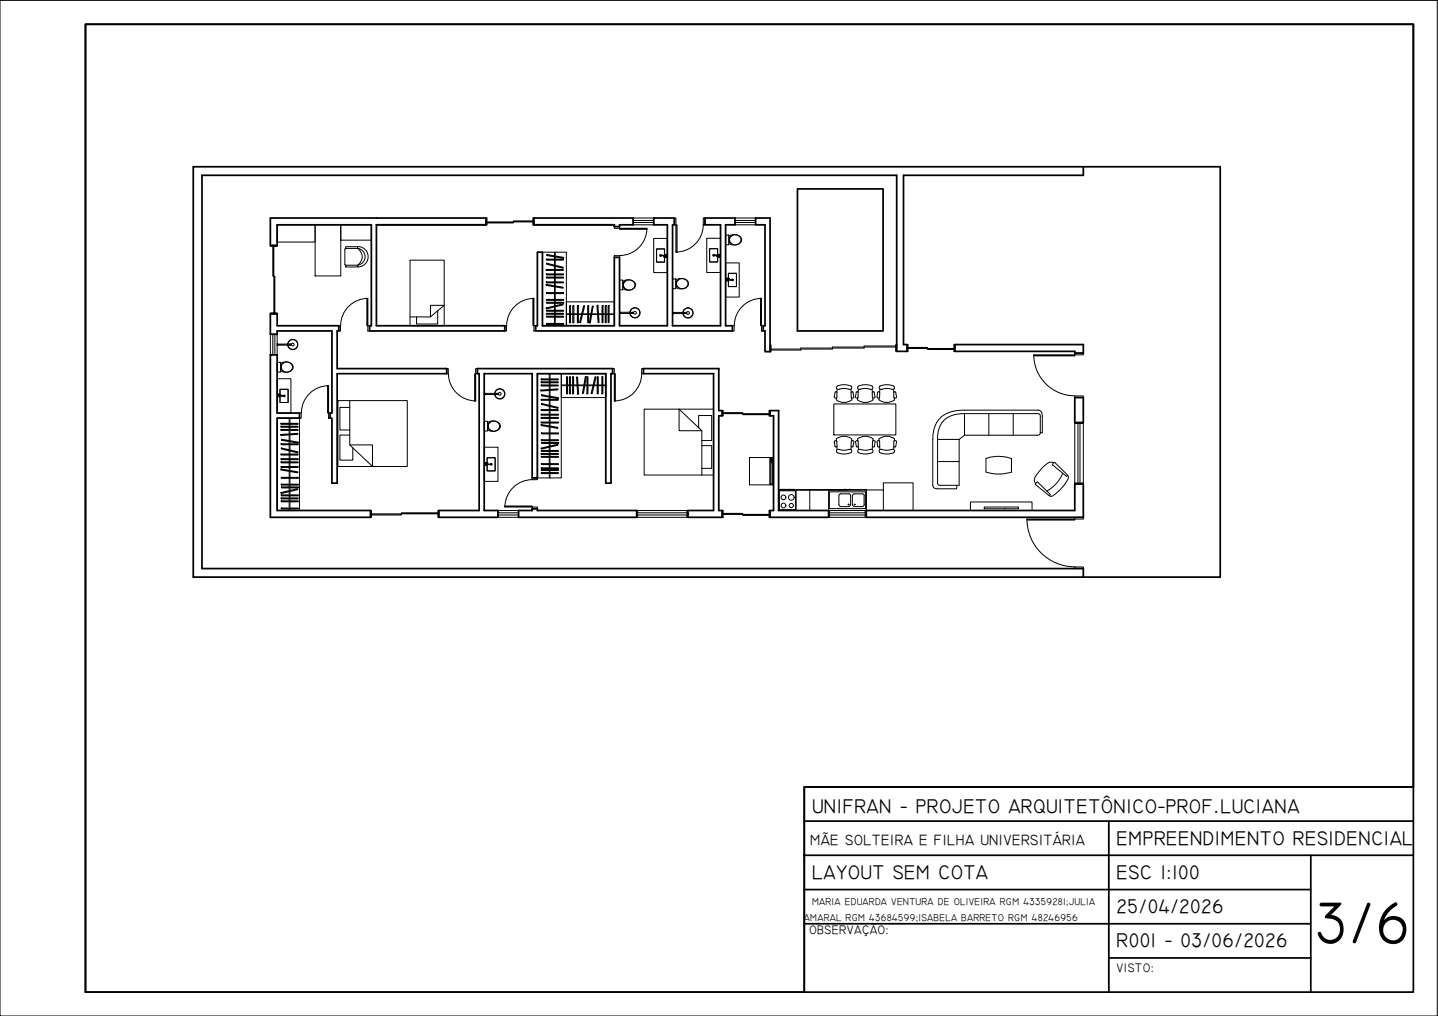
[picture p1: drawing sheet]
<svg xmlns="http://www.w3.org/2000/svg" width="420mm" height="297mm" viewBox="0 0 420 297" stroke-linecap="round" stroke-linejoin="round" font-family="sans-serif">
<g fill="none" stroke="#000" stroke-width=".29">
<path d="M81 65.7h11.1v5.1h-11.1zM92.1 65.7h7.5v15h-7.5zM99.6 65.7h8.9v4.5h-8.9zM101 72.1h3.5v.5h-3.5zM101 77.5h3.5v.5h-3.5zM101 72.6l-.2 .2v4.5l.2 .2M104.5 72.1a2.98 2.98 0 0 1 3.1 2.9 2.98 2.98 0 0 1-3 3M104.5 77.5a2.46 2.46 0 0 0 2.2-2.4 2.46 2.46 0 0 0-2.2-2.5 2.95 2.95 0 0 1 0 4.9M119.8 76.1h10v19.1h-10zM158.5 73.7h7v21.5h-7zM159.6 78.8h5v.3h-5zM159.6 75.8h5v.3h-5z"/>
<path d="M159.7 76.9l4.9 1.2-.1 .3-4.8-1.2zM159.8 74.4l4.9 .9v.3l-5-.9zM162 73.7v21.5M162.2 73.7v21.5M191 69.7h4v10h-4zM191.8 72.8h2.4v1.8l-.1-1.8h-2.2v3.8h2.2l.1-1.5v1.6h-2.4zM193 74.6h1.3v.2h-1.3zM193.8 75.1h.5zM194.1 74.8v.3M194.3 74.5h.5v.7h-.5zM194.3 75h.5v.2h-.5zM206.5 69.7h4v10h-4z"/>
<path d="M207.3 72.7h2.4v1.8v-1.8h-2.4v3.9h2.4v-1.6v1.6h-2.4zM208.5 74.5h1.3v.2h-1.3zM208.7 74.5h-.4v.3l.3 .1 .1-.2-.4-.1 .4-.1M209.4 75h.4zM209.7 74.7v.3M209.8 74.4h.5v.7h-.5zM209.8 75h.5v.1h-.5zM212 76.9h4v10h-4zM212 68.7h.9v2.9h-.9zM212.9 70.8h.1M212.9 69.4h.1M213 69a2.38 2.38 0 0 1 3.7 1.1 2.38 2.38 0 0 1-3.7 1.1"/>
<path d="M213.1 69.3v1.5M213.5 69.2a1.6 1.6 0 0 1 2.2-.4 1.6 1.6 0 0 1 .5 2.2 1.6 1.6 0 0 1-2.2 .4 1.6 1.6 0 0 1-.5-2.2zM213.8 69l-.7 .3v1.5l.7 .5M119.8 92.7h6v-3.4h4l-4 3.4M127.9 90.9v3.8h-6.2v-2M159.6 90l4.9-1.2v.3l-4.8 1.2zM159.6 83.1l4.9 .9v.3l-4.9-.9zM159.6 80.1h5v.3h-5zM159.6 81h5v.3h-5zM159.6 82.4h5v.3h-5zM159.6 91.6h5v.3h-5zM159.7 87.5h5v.3h-5z"/>
<path d="M159.7 90.7h5v.3h-5zM159.7 92.4h5v.3h-5zM159.7 94.6h5v.3h-5zM159.7 85.5h5v.3h-5zM159.7 88.4h5v.3h-5zM165.5 88.3h14v6.9h-14zM165.5 91.8h14M165.5 91.9h14M166.4 89.4h.3v5h-.3zM167.3 89.4h.4v5h-.4zM168.7 89.4h.3v4.9h-.3zM170.5 89.4l.3 .1-1.2 4.8h-.3z"/>
<path d="M171.7 89.4h.3v4.9h-.3zM173.1 89.5h.2l-.8 5-.3-.1zM174.4 89.3h.3l.3 5h-.2zM175.9 89.4h.3v4.9h-.3zM176.8 89.4h.3v4.9h-.3zM177.7 89.4h.3v4.9h-.3zM181 81.9h.9v2.8h-.9zM181.1 91.3l-.1-.1v.6l.1-.2M181.9 82.6h.1M182 82.2a2.38 2.38 0 0 1 3.7 1.1 2.38 2.38 0 0 1-3.7 1.1M182 83.9l-.1 .1M182.1 82.5v1.5"/>
<path d="M182.5 82.4a1.6 1.6 0 0 1 2.2-.4 1.6 1.6 0 0 1 .5 2.2 1.6 1.6 0 0 1-2.2 .4 1.6 1.6 0 0 1-.5-2.2zM182.8 82.2l-.7 .3v1.5l.7 .5M184 91.3a1.5 1.5 0 0 1 2.3-1.1 1.5 1.5 0 0 1 0 2.5 1.5 1.5 0 0 1-2.3-1.1M184.1 91.3a1.42 1.42 0 0 1 2.2-1.1 1.42 1.42 0 0 1 0 2.4 1.42 1.42 0 0 1-2.2-1M184.7 91.3h-3.6v.3h3.6v-.3h.4v.3h-.4M185.2 91.3a.4 .4 0 0 1 .6-.2 .4 .4 0 0 1 0 .7 .4 .4 0 0 1-.6-.2M196.5 81.6h.9v2.8h-.9zM196.6 91.4l-.1-.2v.6l.1-.1M197.4 83.6h.1M197.4 82.2h.1M197.5 81.9a2.38 2.38 0 0 1 3.7 1 2.38 2.38 0 0 1-3.7 1.1M197.6 82.2v1.5"/>
<path d="M198 82.1a1.6 1.6 0 0 1 2.2-.5 1.6 1.6 0 0 1 .5 2.2 1.6 1.6 0 0 1-2.2 .4 1.6 1.6 0 0 1-.5-2.1zM198.3 81.8l-.7 .4v1.5l.7 .4M199.5 91.3a1.5 1.5 0 0 1 2.3-1.1 1.5 1.5 0 0 1 0 2.6 1.5 1.5 0 0 1-2.3-1.1M199.6 91.3a1.42 1.42 0 0 1 2.2-1 1.42 1.42 0 0 1 0 2.4 1.42 1.42 0 0 1-2.2-1M200.2 91.3h-3.6v.4h3.6v-.4h.5v.4h-.5M200.6 91.3a.4 .4 0 0 1 .7-.1 .4 .4 0 0 1 0 .6 .4 .4 0 0 1-.7-.2M212.2 81.4h.5v.7h-.5zM212.2 81.4h.5v.2h-.5zM212.7 81.4l.4 .1zM212.7 81.7h1.3v.2h-1.3zM212.8 81.7v-1.8h2.4v3.9h-2.4v-1.9M212.9 81.7v-1.8h2.3v3.9h-2.3v-1.9"/>
<path d="M213.8 81.7l.3-.1 .1 .2-.1 .3-.3-.2M213.9 81.7l.3 .1-.3 .1M81 110.7h4v10.1h-4zM81 105.9h1v2.9h-1zM81.2 115.3h.5v.7h-.5zM81.2 115.3h.5v.2h-.5zM81.2 100.6l-.2-.2v.6l.2-.1M81.7 115.3l.4 .1zM81.7 115.6h1.3v.3h-1.3zM81.8 113.8h2.4v3.9h-2.4v-1.8v1.8h2.4v-3.9h-2.4v1.5zM81.8 115.4v.2M82 106.2a2.38 2.38 0 0 1 3.7 1.1 2.38 2.38 0 0 1-3.7 1.1"/>
<path d="M82 108h.1M82 106.6h.1M82.1 106.5v1.6M82.5 106.5a1.6 1.6 0 0 1 2.1-.5 1.6 1.6 0 0 1 .5 2.2 1.6 1.6 0 0 1-2.1 .4 1.6 1.6 0 0 1-.5-2.1zM82.8 106.2l-.7 .3v1.6l.7 .4M82.8 115.6l.3-.1 .2 .2-.2 .3-.3-.1M82.9 115.7h.3l-.3 .1M84 100.6a1.5 1.5 0 0 1 2.3-1.2 1.5 1.5 0 0 1 0 2.6 1.5 1.5 0 0 1-2.3-1.1M84.1 100.6a1.42 1.42 0 0 1 2.2-1.1 1.42 1.42 0 0 1 0 2.4 1.42 1.42 0 0 1-2.2-1M84.8 100.6h-3.6v.3h3.6v-.3h.3v.3h-.3M85.2 100.6a.4 .4 0 0 1 .6-.2 .4 .4 0 0 1 0 .6 .4 .4 0 0 1-.6-.1M98.7 117.1h20.3v19.3h-20.3z"/>
<path d="M102.2 119.1h-2.9v6.6h2.9M102.2 117.1v13l6.6 6.3v-6.3h-6.6M141.6 115l-.1-.1v.6l.1-.2M144.5 115a1.5 1.5 0 0 1 2.3-1.1 1.5 1.5 0 0 1 0 2.5 1.5 1.5 0 0 1-2.3-1.1M144.6 115a1.42 1.42 0 0 1 2.2-1.1 1.42 1.42 0 0 1 0 2.4 1.42 1.42 0 0 1-2.2-1M145.2 115h-3.6v.3h3.6v-.3h.4v.3h-.4M145.7 115a.4 .4 0 0 1 .6-.2 .4 .4 0 0 1 0 .7 .4 .4 0 0 1-.6-.2M157 109.2h7v30.5h-7zM158 114l5-.3v.3l-5 .3zM158.1 110.8h5v.3h-5zM158.1 111.6h5v.3h-5zM158.1 112.6h5v.2h-5z"/>
<path d="M158.1 119.7h5v.3h-5zM158.1 116.7h5v.3h-5zM158.2 118l4.9 1.1-.1 .3-4.8-1.2zM158.3 115.4l4.9 .9v.3l-5-.9zM160.5 109.2v30.5M160.7 109.2v30.5M164 109.2h13v7h-13zM164 112.8h13M164 112.6h13M165.5 110.1h.3v5h-.3zM166.4 110.1h.3v5h-.3zM167.3 110.1h.3v5h-.3z"/>
<path d="M168.4 110.2h.3l.4 5h-.3zM171 110.1h.3l-.8 4.9h-.3zM171.5 110.1h.3v5h-.3zM173.9 110.1l.3 .1-1.2 4.9-.3-.1zM174.5 110.1h.3v5h-.3zM175.9 110.1h.2v5h-.2zM188.2 119.6h20.3v19.3h-20.3zM243.6 118.1h18.1v9.1h-18.1zM244.3 116.9a3.7 3.7 0 0 0 4.6 0M244.4 116.3l-.1 .6M244.6 114.7l-.3-.2-.3 .2-.2 1.3 .3 .4 .4-.3M244.6 114.8l-.1 1.3"/>
<path d="M244.6 113.8l-.1 .9M245.2 113.8a.53 .53 0 0 1-.7-.2 .53 .53 0 0 1 .1-.7 4.5 4.5 0 0 1 4.2 .2 .53 .53 0 0 1-.1 .6 .53 .53 0 0 1-.6 .1l-1.5-.2-1.4 .2M248.6 113.8l.1 .9 .3-.2 .2 .2 .3 1.3M248.7 114.8v1.3M248.8 116.3l.1 .6M249.5 116l-.4 .4-.4-.3M250.6 116.9a3.7 3.7 0 0 0 4.5 0M250.6 116.3l-.1 .6M250.7 114.8v1.3M250.8 113.8l-.1 .9-.2-.2-.3 .2-.3 1.3 .4 .4 .4-.3M254.8 112.9a.53 .53 0 0 1 .2 .7 .53 .53 0 0 1-.7 .2l-1.5-.2-1.4 .2M254.8 113.8l.1 .9"/>
<path d="M254.8 112.9a4.6 4.6 0 0 0-4.2 .2 .53 .53 0 0 0 .1 .6 .53 .53 0 0 0 .7 .1M254.8 114.8l.1 1.3M255 116.3l.1 .6M255.4 114.7l.2 1.5-.5 .2-.2-.3M255.4 114.7l-.3-.2-.2 .2M256.5 114.7l-.2 1.5 .5 .2 .2-.3M256.5 114.7l.3-.2 .2 .2M256.8 116.9a3.7 3.7 0 0 0 4.6 0M256.9 116.3l-.1 .6M257 114.8v1.3M257.1 113.8l-.1 .9M257.7 113.8a.53 .53 0 0 1-.7-.2 .53 .53 0 0 1 .1-.7 4.5 4.5 0 0 1 4.2 .2 .53 .53 0 0 1-.1 .6 .53 .53 0 0 1-.6 .1l-1.5-.2-1.4 .2"/>
<path d="M261.1 113.8l.1 .9 .2-.2 .3 .2M261.2 114.8v1.3M261.3 116.3l.1 .6M261.7 114.7l.2 1.5-.5 .2-.2-.3M81 122.2h6.5v27.1h-6.5zM82 127l5-.3v.3l-5 .3zM82.1 123.8h5v.3h-5zM82.1 124.6h5v.3h-5zM82.1 125.5h5v.3h-5zM82.1 132.7h5v.3h-5zM82.1 137.1l4.9 .9v.2l-5-.8zM82.1 134.1h5v.3h-5z"/>
<path d="M82.1 135h5v.3h-5zM82.1 136.4h5v.3h-5zM82.1 129.7h5v.3h-5zM82.2 139.6h5v.3h-5zM82.2 131l4.9 1.1-.1 .3-4.8-1.1zM82.3 128.4l4.9 .9v.3l-5-.9zM84.5 122.2v27.1M84.7 122.2v27.1M102.2 127.2h-2.9v7.3h3.8v-3.6M141.5 130.8h4v9.9h-4zM141.5 123.2h1v2.8h-1zM141.7 135.2h.5v.8h-.5z"/>
<path d="M141.7 135.2h.5v.3h-.5zM142.2 135.3l.4 .1zM142.2 135.7h1.3v.1h-1.3zM142.3 133.8h2.4v3.9h-2.4v-1.9v1.9h2.4v-3.9h-2.4v1.5zM142.3 135.4v.3M142.5 123.9h.1M142.5 123.5a2.38 2.38 0 0 1 3.7 1.1 2.38 2.38 0 0 1-3.7 1.1M142.5 125.2v.1M142.6 123.8v1.5M142.9 123.7a1.6 1.6 0 0 1 2.2-.4 1.6 1.6 0 0 1 .5 2.2 1.6 1.6 0 0 1-2.1 .4 1.6 1.6 0 0 1-.6-2.2zM143.3 123.5l-.7 .3v1.5l.7 .5M143.3 135.6l.3-.1 .2 .2-.2 .3-.3-.2"/>
<path d="M143.4 135.6l.3 .1-.3 .1M158.1 121.1h5.1v.3h-5.1zM158.1 122h5.1v.3h-5.1zM158.1 123.4h5.1v.3h-5.1zM158.1 132.6h5.1v.3h-5.1zM158.1 131l4.9-1.1v.3l-4.8 1.1zM158.1 124.1l4.9 .9v.3l-4.9-.9zM158.2 128.6h5v.2h-5zM158.2 131.7h5v.3h-5zM158.2 133.4h5v.3h-5zM158.2 135.5h5v.3h-5zM158.2 138.2h5v.3h-5z"/>
<path d="M158.2 137.3h5v.3h-5zM158.2 136.8h5v.3h-5zM158.2 126.6h5v.3h-5zM158.2 129.4h5v.3h-5zM204.1 125.1v-3.6h3.8v7.3h-2.8M205.1 130.3h2.8v6.6h-2.8M205.1 125.9h-6.7v-6.3l6.7 6.3v13M219 133.8h7v8h-7zM225 133.8v8M225 134h.6v1.1h-.6zM225 135.2h.6v6.3h-.6zM225.1 134.4l.5 .1"/>
<path d="M225.2 134.4h.3M225.5 134.4l.1 .1M225.8 133.8v8M244.4 128.9l-.1-.6a3.7 3.7 0 0 1 4.6 0l-.1 .6M244.5 130.6l.1 .8M244.5 129.1l.1 1.4M244.5 129.1l-.2-.3-.5 .2 .2 1.6M244.6 130.5l-.3 .2-.3-.2M245.2 131.4l1.4 .2 1.5-.2a.53 .53 0 0 1 .7 .2 .53 .53 0 0 1-.2 .7 4.4 4.4 0 0 1-4.1-.2 .53 .53 0 0 1 0-.6 .53 .53 0 0 1 .7-.1M248.7 130.6l-.1 .8M248.7 130.5l.3 .2 .2-.2M249.5 129.2l-.3 1.4"/>
<path d="M249.5 129.2l-.2-.3h-.5l-.1 1.6M250.6 128.9v-.6a3.7 3.7 0 0 1 4.5 0v.6M250.7 130.6l.1 .8M250.8 130.5l-.3 .2-.2-.2M250.8 130.5v-1.4l-.5-.3-.3 .4 .2 1.4M254.3 131.4l-1 .2-1.4-.1a.85 .85 0 0 0-1.2 .1v.5a4.2 4.2 0 0 0 4.3 0 .53 .53 0 0 0-.1-.6 .53 .53 0 0 0-.6-.1M254.9 130.6l-.1 .8M254.9 130.5l.3 .2 .3-.2M255.7 129.2l-.3 1.4M255.7 129.2l-.2-.3h-.5l-.1 1.6M256.9 128.9l-.1-.6a3.7 3.7 0 0 1 4.6 0l-.1 .6M257 130.6l.1 .8"/>
<path d="M257 129.1v1.4M257 129.1l-.2-.3-.5 .2 .2 1.6M257 130.5l-.2 .2-.3-.2M257.7 131.4l1.4 .2 1.5-.2a.53 .53 0 0 1 .7 .2 .53 .53 0 0 1-.2 .7 4.4 4.4 0 0 1-4.2-.2 .53 .53 0 0 1 .1-.6 .53 .53 0 0 1 .7-.1M261.2 130.5v-1.4l.4-.3 .4 .4-.3 1.4M261.2 130.6l-.1 .8M261.2 130.5l.2 .2 .3-.2M273.9 128.5v12.6a.68 .68 0 0 0 .8 .8h5.5v-13.4M273.9 128.5h6.3M273.9 134.9h6.3M281.8 120.9h21.3a.68 .68 0 0 1 .9 .8v4.7M281.8 127.2l-1.6 1.3"/>
<path d="M288.9 120.9v6.3M295.5 134.1l-1.4-.4a11 11 0 0 0-6 .4v3.9a13 13 0 0 0 7.5 0M295.5 134.1v3.9M296 120.9v6.3M304 126.4a.74 .74 0 0 1-.9 .8h-21.3v-6.3a7 7 0 0 0-7.3 3.9l-.4 1.5-.2 2.2M304 126.4h.5v-4.7a1.39 1.39 0 0 0-1.4-1.8h-21.3a8.3 8.3 0 0 0-8.5 4.4l-.7 3.1-.1 14.5a1.09 1.09 0 0 0 1.4 1h5.5v-1M307.6 136l.1-.5 .5-.3 3.8 3.7-.4 .4-4-3.3M307.9 135.3a2.25 2.25 0 0 0-2.7 .9l-1.5 1.5a3.5 3.5 0 0 0-1.4 3.2l.3 .5M310.5 138.4a10.7 10.7 0 0 1-4.6 5.2M312 138.9a1.33 1.33 0 0 1-.3 1.8 9.8 9.8 0 0 1-4.6 4.4l-.6-.2M82.1 144l4.9-1.1v.3l-4.8 1.1zM82.1 145.6h5v.3h-5z"/>
<path d="M82.2 141.5h5v.3h-5zM82.2 144.7h5v.3h-5zM82.2 146.4h5v.3h-5zM82.2 148.5h5v.3h-5zM82.2 142.4h5v.2h-5zM227.5 143.2h25.6v6.1h-25.6zM227.7 143.5h4.7v5.5h-4.7zM227.9 143.2v-.1h4.3v.1h-.8M227.9 143.1l.5 .1M228.6 143.2h.4M229.2 143.2h.5M229.8 143.2h.5"/>
<path d="M230.5 143.2h.4M232.6 143.2v6.1M232.7 143.2h3.8M236.6 149.3v-6.1h5.5v6.1M242.1 143.2h5.5zM242.3 143.8h10.6v4.9h-10.6zM245.1 147.5l.2 .4 .4 .2h2.5l.3-.6M245.1 145v2.5M245.7 144.4h2.2M245.7 144.3l-.4 .2-.2 .5M246.8 143.2h.3M247.6 143.2h10.5v6.1h-5"/>
<path d="M247.9 144.3l.5 .2 .1 .5M248.1 143.2h.3M248.5 145v2.5M249 145v2.5M249.1 147.5l.4 .6h2.4M249.7 144.4h2.2M249.7 144.3l-.4 .2-.2 .5M251.9 144.3l.4 .2 .2 .5M252.5 145v2.5M252.5 147.5l-.2 .4-.4 .2M258.1 143.2v-2h8.7v8.1h-8.7M283.5 146.8h18v2.5h-18z"/>
<path d="M287.6 148.2h10v.5h-10zM306.9 144.6l-3.8-3.7-.4 .3-.2 .4 4.1 3.3 .3-.3"/>
<circle cx="193" cy="74.6" r=".25"/>
<circle cx="194.6" cy="74.7" r=".28"/>
<circle cx="210.1" cy="74.6" r=".28"/>
<circle cx="212.4" cy="81.8" r=".28"/>
<circle cx="81.5" cy="115.7" r=".28"/>
<circle cx="142" cy="135.7" r=".28"/>
<circle cx="228.9" cy="147.8" r=".7"/>
<circle cx="228.9" cy="145.4" r=".7"/>
<circle cx="231.2" cy="145.4" r=".83"/>
<circle cx="231.2" cy="147.8" r=".61"/>
<circle cx="247.9" cy="147.5" r=".06"/>
<circle cx="247.9" cy="147.5" r=".11"/>
<circle cx="249.7" cy="147.5" r=".06"/>
<circle cx="249.7" cy="147.5" r=".11"/>
</g>
<!-- layer: PAREDE -->
<g fill="none" stroke="#000" stroke-width=".51">
<path d="M56.5 48.8h300v119.9h-300zM233 55.2h25v41.6h-25zM316.5 48.8v2.5h-52.5v49.4h1v2h-3v-51.4h-203v114.9h257.5v2.5M79 63.7h63v2h-32v29.5h37.5v1.6h-39.5v-1.6h.5v-29.5h-27.5v6h-2zM156 63.7h29v2h-4v.5h-1.5v-.5h-23.5zM157 73.7h1.5v21.5h21v-19.9h1.5v19.9h14v-29.5h-4v-2h6v2h-.5v29.5h14v-29.5h-4.5v-2h8.8v2h-2.8v29.5h2v1.6h-57.5v-1.6h.5zM220.8 63.7h4.2v39.1h-1.5v-6h-.5v-1.6h.5v-29.5h-2.7zM79 91.8h2v3.4h18v1.6h-.5v11h32v1.4h-32v32.1h-1.5v-19.1h-.5v-1.4h.5v-24h-16v.9h-2zM79 103.7h2v17.1h6.5v1.4h-6.5v27.1h27.2v1.9h-29.2zM139.5 107.8h39.5v1.4h-.5v32.1h-1.5v-32.1h-20v30.5h-1.5v-30.5h-14v40.1h4v1.9h-17.3v-1.9h11.8v-40.1h-.5zM188 107.8h22v12.2h1v1.6h-1v27.7h1v1.9h-10v-1.9h7.5v-40.1h-20.5zM279 100.7h37.5v2.5h-2.5v-.5h-35z"/>
<path d="M314 116.2h2.5v7.3h-2.5zM225 120h2.5v29.3h14.6v1.9h-17.1v-1.9h1v-27.7h-1zM151.5 149.3h4v-.6h1.5v.6h29v1.9h-34.5zM253.1 149.3h60.9v-7.8h2.5v9.7h-63.4z"/>
</g>
<!-- layer: ESQUADRIA 1 -->
<g fill="none" stroke="#000" stroke-width=".3">
<path d="M179.5 74.7h1.5v.6h-1.5zM179.5 66.2h1.5v.5h-1.5zM181 66.7h8v.3h-8zM189 66.7a8 8 0 0 1-8 8M197 63.7h.5v2h-.5zM197.5 65.7h.3v8h-.3zM205.5 65.7a8 8 0 0 1-8 8M205.5 63.7h.5v2h-.5zM99 95.2h.5v1.6h-.5zM107.2 87.2h.3v8h-.3zM107.5 95.2h.5v1.6h-.5zM107.5 87.2a8 8 0 0 0-8 8"/>
<path d="M147.5 95.2h.5v1.6h-.5zM155.7 87.2h.3v8h-.3zM156 95.2h.5v1.6h-.5zM156 87.2a8 8 0 0 0-8 8M214 95.2h.5v1.6h-.5zM222.2 87.2h.3v8h-.3zM222.5 95.2h.5v1.6h-.5zM222.5 87.2a8 8 0 0 0-8 8M95.7 112.8h.3v8h-.3zM96 112.8a8 8 0 0 0-7.9 7.9M130.5 107.8h.5v1.4h-.5zM131 109.2a8 8 0 0 0 8 8"/>
<path d="M138.7 109.2h.3v8h-.3zM139 107.8h.5v1.4h-.5zM179 107.8h.5v1.4h-.5zM179.5 109.2h.3v8h-.3zM187.5 109.2a8 8 0 0 1-8 8M187.5 107.8h.5v1.4h-.5zM225 100.8h.3v2h-.3zM261.7 100.7h.3v2h-.3zM261.7 101.2h-9.2v.6h-18.5v.5h-8.7M261.7 101.5h-18.5v.6h-17.9M314 103.2h2.5v.5h-2.5zM314 115.8h2.5v.4h-2.5z"/>
<path d="M87.5 120.8h.5v1.4h-.5zM96 120.8h.5v1.4h-.5zM155.5 139.7h1.5v.5h-1.5zM147.5 147.9h8v.3h-8zM155.5 148.2h1.5v.5h-1.5zM155.5 140.2a8 8 0 0 0-8 8M300 151.8h14v.2h-14zM300.1 151.7a14 14 0 0 0 13.9 14M314 151.2h2.5v.6h-2.5zM314 165.8h2.5v.4h-2.5z"/>
</g>
<!-- layer: ESQUADRIA 2 -->
<g fill="none" stroke="#000" stroke-width=".3">
<path d="M79 71.7h2v.3h-2zM79.7 72v8.8h.3v-8.8M79.7 71.7h.3M142 63.7h.3v2h-.3zM142.3 64.9h7.7v.3h-7.7M155.7 64.6h-5.7v.3h5.7M155.7 63.7h.3v2h-.3zM185 63.7h6v2h-6zM185 65.1h6M185 64.5h6M214.8 63.7h6v2h-6zM214.8 65.1h6"/>
<path d="M214.8 64.5h6M79 97.7h2v6h-2zM79 91.5h2v.3h-2zM79.7 97.7v6M80 91.5v-10.7h.3v10.7M80 91.8h.3M80.3 97.7v6M265 100.7h.3v2h-.3zM265.3 101.6h5.7v.3h-5.7M278.7 101.9h-7.7v.3h7.7M278.7 100.7h.3v2h-.3zM302 103.7h12v.3h-12z"/>
<path d="M302 103.7a12 12 0 0 0 12 12M211 120h.3v1.6h-.3zM211.3 120.6h5.7v.3h-5.7M224.7 120.9h-7.7v.3h7.7M224.7 120h.3v1.6h-.3zM314 123.5h2.5v18h-2.5zM314 123.8h2.5M315 123.8v17.4M315.6 123.8v17.4M108.2 149.3h.3v1.9h-.3zM108.2 150.2v.4M108.5 150.2h8.8v.4h-8.8"/>
<path d="M127.9 149.9h-10.6v.3h10.6M127.9 149.3h.3v1.9h-.3zM128.2 149.9v.3M145.5 149.3h6v1.9h-6zM145.5 150.6h6M145.5 149.9h6M186 149.3h15v1.9h-15zM186.3 150.6h14.4M186.3 149.9h14.4M186.3 149.3v1.9M200.7 149.3v1.9M201 150.2h.1"/>
<path d="M211 149.3h.3v1.9h-.3zM211.3 150.1h5.7v.3h-5.7M224.7 150.4h-7.7v.3h7.7M224.7 149.3h.3v1.9h-.3zM242.1 149.3h11v1.9h-11zM242.4 150.6h10.4M242.4 149.9h10.4M242.4 149.3v1.9M252.8 149.3v1.9M314 141.2h2.5"/>
</g>
<!-- layer: FOLHA -->
<path d="M0 .1h419.9v296.9h-419.9z" fill="none" stroke="#000" stroke-width=".29"/>
<path d="M25 7.1h388v283h-388zM25 7.1h388v223h-178v60h-210zM413 230.1h-178v60M235 240.1h178M235 250h178M324 240.1v50M383 250v40.1M235 260.1h148M235 270.1h148M324 280.1h59" fill="none" stroke="#000" stroke-width=".51"/>
<text font-size="17.5" x="384.3" y="275.8">3/6</text>
<g font-size="5.8">
<text x="237.3" y="237.6">UNIFRAN - PROJETO ARQUITETÔNICO-PROF.LUCIANA</text>
<text x="326.3" y="247">EMPREENDIMENTO RESIDENCIAL</text>
<text x="237.3" y="257">LAYOUT SEM COTA</text>
<text x="326.3" y="257.1">ESC 1:100</text>
<text x="326.3" y="267">25/04/2026</text>
<text x="326.3" y="277">R001 - 03/06/2026</text>
</g>
<text font-size="4.4" x="236.7" y="247">MÃE SOLTEIRA E FILHA UNIVERSITÁRIA</text>
<g font-size="3.7">
<text x="236.4" y="273.1">OBSERVAÇÃO:</text>
<text x="326.3" y="284">VISTO:</text>
</g>
<g font-size="2.9">
<text x="234.9" y="269.2">AMARAL RGM 43684599;ISABELA BARRETO RGM 48246956</text>
<text x="237.3" y="264.5">MARIA EDUARDA VENTURA DE OLIVEIRA RGM 43359281;JULIA</text>
</g>
</svg>
